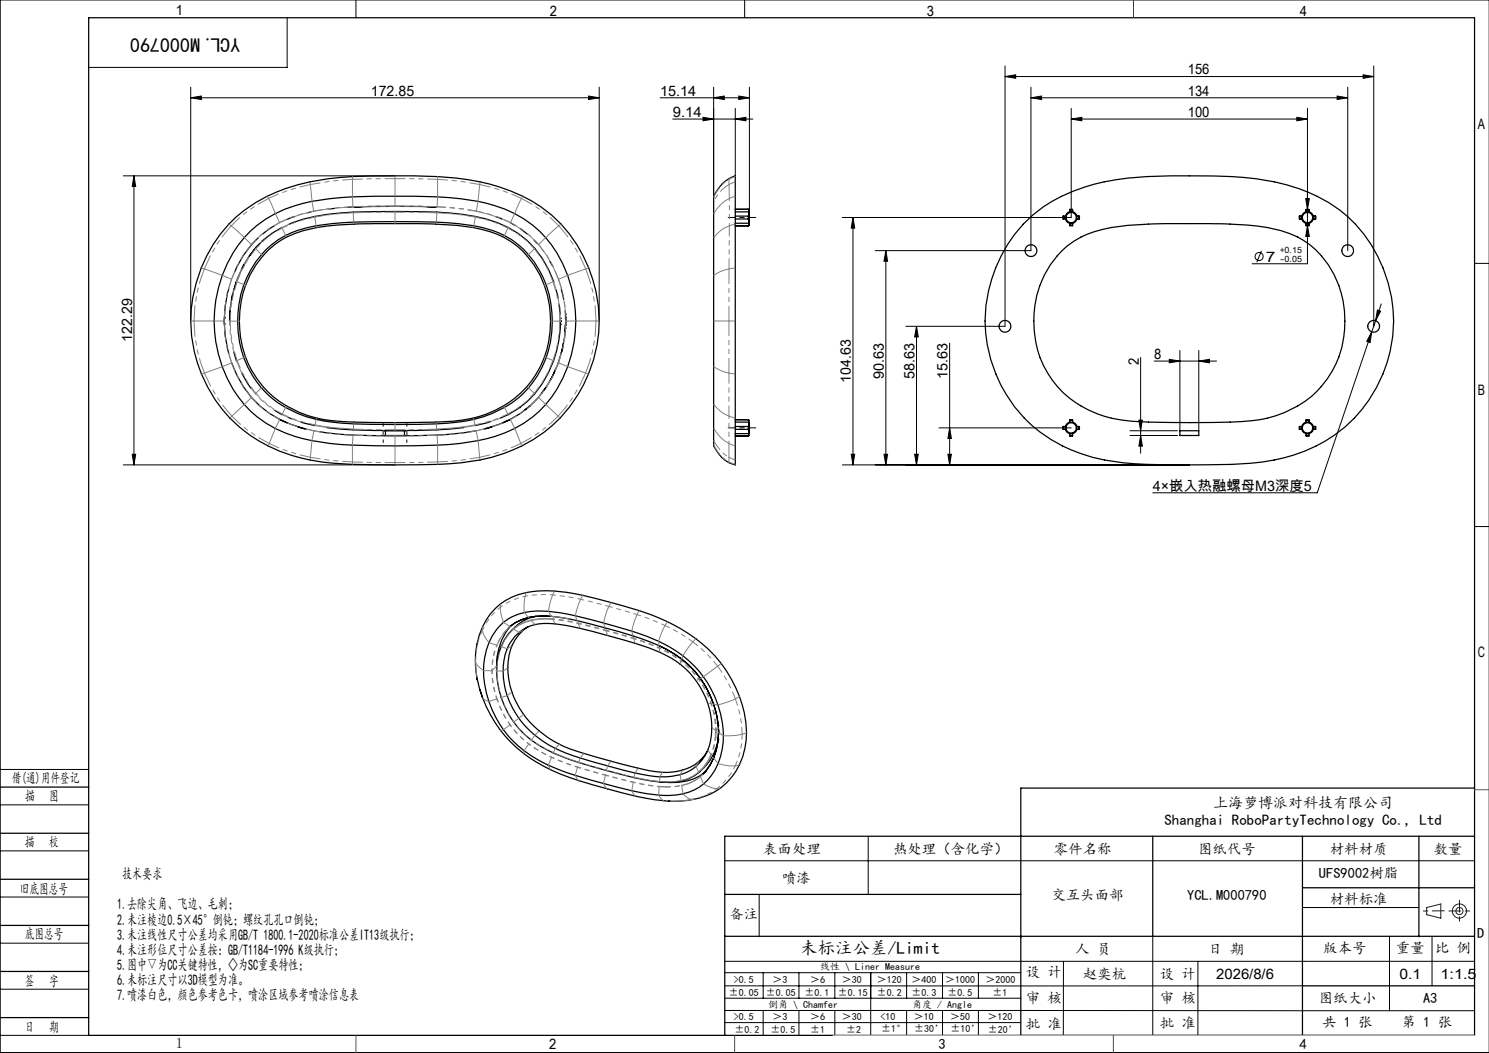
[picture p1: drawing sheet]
<svg xmlns="http://www.w3.org/2000/svg" width="420mm" height="297mm" viewBox="0 0 420 297" stroke-linecap="round" stroke-linejoin="round" font-family="sans-serif">
<g fill="none" stroke="#000" stroke-width=".28">
<path d="M100.4 0v5M210 0v5M420 0h-419.9v297h419.9M81 5v14h-56M283.5 18.6v73.4h-28M387.5 18.6v73.4M53.8 27.6l3-.5v1zM53.8 27.6h115.2M53.8 24.6v66M166 27.1l3 .5-3 .5zM169 24.6v66M186.2 27.6h25.2"/>
<path d="M189.8 33.6h22.6M198.3 33.1l3 .5-3 .5zM201.3 27.6l3-.5v1zM201.3 24.6v30.7M207.4 33.6l3-.5v1zM207.4 30.6v19M208.4 27.1l3 .5-3 .5zM211.4 24.6v35.3M283.5 21.6l3-.5v1zM283.5 21.6h104M290.8 27.6l3-.5v1zM290.8 24.6v46.1h-43.9"/>
<path d="M290.8 27.6h89.4M302.2 33.6l3-.5v1zM302.2 33.6h66.6M302.2 30.6v30.7h-64.6M365.8 33.1l3 .5-3 .5zM368.8 30.6v43.8h-15.6M377.2 27.1l3 .5-3 .5zM380.2 24.6v46.1M384.5 21.1l3 .5-3 .5zM34.8 49.6h76.6M37.8 49.6v81.5M37.8 49.6l.5 3h-1z"/>
<path d="M368.3 56h1l-.5 3zM240.6 61.3v69.8M240.6 61.3l.5 3h-1zM249.9 70.7l.5 3h-1.1zM249.9 70.7v60.4M355.8 70.7l-1.3 3.3M368.8 63.7l.5 3h-1zM415.9 74.3h4.1M258.5 92l.5 3h-1zM258.5 92v39.1M267.9 96.8v34.3M332.8 98.8v22.7"/>
<path d="M338.1 98.8v22.7M386.9 93.6l-.4 3-1-.3zM386.9 93.6l-15.4 45.4h-46.3M388 90.4l-1.1 3.2M388.5 87.5l.9 .3-1.4 2.6zM389.6 85.7l-1.6 4.7M321.2 118.5h1l-.5 3zM321.7 100.8v27M325.5 101.8h17.6M329.8 101.3l3 .5-3 .5zM338.1 101.8l3-.5v1zM34.8 131.1h76.6"/>
<path d="M37.3 128.1h1l-.5 3zM237.6 131.1h97.9M240.1 128.1h1l-.5 3zM249.3 128.1h1.1l-.5 3zM258 128.1h1l-.5 3zM264.9 120.7h37.3M267.4 128.1h1l-.5 3zM267.9 120.7l.5 3h-1zM318.7 121.5h13.4M318.7 122.8h13.4M321.7 122.8l.5 3h-1zM415.9 148.5h4.1"/>
<path d="M0 217h25M0 227h25M0 240h25M244.9 236v16.3M0 253h25M204.4 242.8h211.5M214.1 252.4v11.8M367.4 256h32.8M0 266h25M0 279h25M204.4 271.1h211.5M204.4 278.1h163"/>
<path d="M204.4 274.4h83.5M215.3 274.4v7.1M225.4 274.4v7.1M235.5 274.4v7.1M245.6 274.4v17.6M255.7 274.4v7.1M265.9 274.4v7.1M276 274.4v7.1M300 271.1l-.1 21M325.2 264.1v27.9M337.9 271.1v20.9M391.9 264.1v21"/>
<path d="M403.9 264.1v14M0 292h25M204.4 285l211.5 .1M204.4 288.4h83.5M204.5 281.5h83.5M215.3 285v7M225.4 285v7M235.5 285v7M255.7 285v7M265.9 285v7M276 285v7M287.9 292h128"/>
<circle cx="355.2" cy="72.4" r="1.14"/>
</g>
<g fill="none" stroke="#191924" stroke-width=".28">
<path d="M402.4 256l4-1v4l-4-1z"/>
<circle cx="411.7" cy="257" r="1"/>
<circle cx="411.7" cy="257" r="2"/>
</g>
<path d="M213.2 61.3h-7.8M213.2 120.7h-7.8" fill="none" stroke="#000" stroke-width=".28" stroke-dasharray="30.5 1.3 1.3 1.3" stroke-dashoffset="28.5"/>
<path d="M158 88.5v4.2M159.7 88.5v4.1M201.9 203.9v4.1" fill="none" stroke="#000" stroke-width=".28" stroke-dasharray="30.5 1.3 1.3 1.3" stroke-dashoffset="30.3"/>
<path d="M202.8 204.5v4.1" fill="none" stroke="#000" stroke-width=".28" stroke-dasharray="30.5 1.3 1.3 1.3" stroke-dashoffset="30.4"/>
<path d="M114.8 119.5v5.3M108.1 124.8v-5.3" fill="none" stroke="#000" stroke-width=".28" stroke-dasharray="30.5 1.3 1.3 1.3" stroke-dashoffset="29.7"/>
<g fill="none" stroke="#000" stroke-width=".35">
<path d="M25 5h390.9v287h-390.9zM87.7 59.8l-1 .2M94.4 58.8l-1.6 .1M99.3 58.4l-1.3 .1M99.7 58.4l11.7-.2 11.7 .2M102.2 58.3l-2.3 .1M111.3 58.2h.2M120.5 58.3l2.4 .1M203.6 52a9.3 9.3 0 0 1 3.8-2.4v81.5a8.9 8.9 0 0 1-6.1-5.7v-67.4a5.5 5.5 0 0 1 1.5-5.1zM207.4 59h3.7M207.4 59.8h3.8M211.1 59v.1"/>
<path d="M211.1 59l.1 .3M211.2 59.8v1.2M211.2 59.8l.2 .1-.2 3.1M211.2 59.2v.1M211.2 59.3v.5M301.7 59.8a1.57 1.57 0 0 0-1.2 1.2M301.7 59.1h.8v.7h-.8zM301.7 59.3h.8M302.5 59.8a1.68 1.68 0 0 1 1.3 1.2M368.4 59.8a1.57 1.57 0 0 0-1.2 1.2M368.4 59.1h.8v.7h-.8zM368.4 59.3h.8"/>
<path d="M369.2 59.8a1.57 1.57 0 0 1 1.2 1.2M64.5 63.2a43.2 43.2 0 0 1 22.9-11.9 107 107 0 0 1 24-1.7 95.3 95.3 0 0 1 26.7 2.3 39.7 39.7 0 0 1 24.6 17.1 39.7 39.7 0 0 1-24 60 79 79 0 0 1-20.6 2.1 271.1 271.1 0 0 1-27.3-.8 42.2 42.2 0 0 1-30.1-17.4 39.8 39.8 0 0 1 3.8-49.7zM66.7 79.4l-.7 2.3M68.9 74.6l-.7 1.2M70.6 65.2a36.5 36.5 0 0 1 22.3-9.1 243 243 0 0 1 37 0 36.5 36.5 0 0 1 22.3 9.1 36.6 36.6 0 0 1 0 50.7 33.3 33.3 0 0 1-17.4 8.4 92.2 92.2 0 0 1-18.1 1.4l-5.3 .1a125.8 125.8 0 0 1-23.4-1.5 31.4 31.4 0 0 1-26.4-24.3 36.6 36.6 0 0 1 9-34.8zM72.8 67.1a27 27 0 0 0-6.6 9.7M73.4 68.6l-1.4 1.5-1.8 2.3M73.9 68h.1M75.1 70.3a25 25 0 0 1 14.1-6.6 121.4 121.4 0 0 1 22.2-1.2 131.7 131.7 0 0 1 22.2 1.2 25 25 0 0 1 21.3 19.4 29 29 0 0 1-8.6 29.1 34.2 34.2 0 0 1-20.1 7.2l-14.8 .3a123.8 123.8 0 0 1-20.1-1 27.8 27.8 0 0 1-21.4-15.2 29.7 29.7 0 0 1 5.2-33.2zM75.8 70.4a24.4 24.4 0 0 1 13.6-6.2 175.8 175.8 0 0 1 23.9-1.1 141.1 141.1 0 0 1 20.1 1.1 24.4 24.4 0 0 1 21 19.1 27.8 27.8 0 0 1-12.5 31.2 32.4 32.4 0 0 1-14.2 4.3 244.4 244.4 0 0 1-36.1-.4 27.6 27.6 0 0 1-23.2-20.4 28.7 28.7 0 0 1 7.4-27.6zM77.4 63.7l-3.4 2.4M79.5 64.2a26.8 26.8 0 0 0-13.8 18.3l-.7 4-.3 4 .2-2.9"/>
<path d="M81.4 63.3a49.8 49.8 0 0 1 18.2-3.5l5.9-.1a212.8 212.8 0 0 1 25 .8 32.6 32.6 0 0 1 18.1 7.3 28.2 28.2 0 0 1 7.6 11.7M83.1 61.1l-2.2 .8M139.8 61.1l1.8 .7M144.1 62.9l1.2 .7M146.7 64.5l2.1 1.5M150.7 67.8l.9 .9M155.1 73.7l.8 1.4M207.4 61h3.8v.8h-3.8M207.4 63.7h3.7M207.4 63h3.8M211.1 61v.8M211.1 63.7h.1"/>
<path d="M211.2 61.8v1.2M211.2 63v.5M211.2 63.5h.1M211.2 63.5l-.1 .2M288.6 63.2a44.3 44.3 0 0 1 26.2-12.5 193.8 193.8 0 0 1 36.1-.6 51.1 51.1 0 0 1 27.1 9.2 39.8 39.8 0 0 1 13.7 41.3 39.8 39.8 0 0 1-32.3 29.1 92.4 92.4 0 0 1-18.7 1.4h-5.2a131.4 131.4 0 0 1-24-1.4 40 40 0 0 1-32-28.2 40 40 0 0 1 9.1-38.3zM299.5 70.8a24.5 24.5 0 0 1 14-6.6 166.4 166.4 0 0 1 23.6-1.1h1.2a130.5 130.5 0 0 1 19.1 1.1 24.6 24.6 0 0 1 21.4 20.7 28 28 0 0 1-8.8 26.9 32.4 32.4 0 0 1-19.9 7.1l-14.6 .3a119 119 0 0 1-22-1.2 27.6 27.6 0 0 1-21.6-31.9 26.9 26.9 0 0 1 7.6-15.3zM299.9 61h.7v.8h-.7zM300 61v.8M300.5 61.8a1.57 1.57 0 0 0 1.2 1.2M301.7 62.9h.8v.8h-.8zM301.7 63.5h.8M303.7 61h.7v.8h-.7z"/>
<path d="M303.8 61.8a1.68 1.68 0 0 1-1.3 1.2M304.2 61v.8M366.5 61h.8v.8h-.8zM366.7 61v.8M367.2 61.8a1.57 1.57 0 0 0 1.2 1.2M368.4 62.9h.8v.8h-.8zM368.4 63.5h.8M370.3 61h.8v.8h-.8zM370.4 61.8a1.57 1.57 0 0 1-1.2 1.2M370.9 61v.8M63.3 91.4h.1M63.3 90.6l.2 4 1 5.1"/>
<path d="M63.3 90.5v.9M63.3 89.6h.1M63.3 89.6v.9M64.5 81.5l-1 5-.2 4M65.7 82.9l-.4 2M65.9 99.3l.8 2.5M156.8 81.7l.6 2.3M157.7 86l.3 2.6M158.1 89.8h.1M158.1 91.4h.1M158.1 90.7v.1a31.9 31.9 0 0 1-9.5 22.6l-2.6 1.9-2.7 1.7-2.2 .9M158.1 90.6h.1"/>
<path d="M158.3 81.5l.7 3M159 96.7l-.7 2.9M159.4 87.7l.2 2.9M159.5 91.7a31 31 0 0 1-12.7 24.9 30.8 30.8 0 0 1-10.2 4.3M159.5 89.5l.1 1.1M159.5 89.5h.1M159.5 91.7h.1M159.6 90.6h.1M159.6 90.6l-.2 2.9M65.3 102.3a27.8 27.8 0 0 0 21 18.7M68.3 105.4l2.6 4.2M77.5 115.7l2 1.3"/>
<path d="M78.8 118.4l2.2 .9M81.3 117.7l.9 .4M84.9 119.1l3.9 .9M138.4 118.9l-4.4 1.1M144 118.4l-2.2 .9M146.5 115h.1M149.6 114.4l-1.8 1.4M154 109.2l-1.2 1.7M156.6 104.3l-1.3 2.8M207.4 118.4h3.7M207.4 119.1h3.8M211.1 118.4h.1"/>
<path d="M211.1 118.4l.1 .2M211.2 119.1v1.2M211.2 119.1l.2 .1-.2 3.1M211.2 118.6v.5M301.7 119.1a1.68 1.68 0 0 0-1.2 1.2M301.7 118.4h.8v.7h-.8zM301.7 118.6h.8M302.5 119.1a1.81 1.81 0 0 1 1.3 1.2M368.4 119.1a1.68 1.68 0 0 0-1.2 1.2M368.4 118.4h.8v.7h-.8zM368.4 118.6h.8M369.2 119.1a1.68 1.68 0 0 1 1.2 1.2"/>
<path d="M83.8 120.3l2.5 .7M88.5 121.5h.1M108.1 121.5h6.7M108.1 122.8h6.7M108.7 121.5v1.3M114.1 121.5v1.3M130.8 120.6a111.5 111.5 0 0 1-19.4 .8 137.3 137.3 0 0 1-19.2-.8M134.3 121.5a107.8 107.8 0 0 1-22.9 1.4 123.4 123.4 0 0 1-21.2-1.1M139 120.3l-2.4 .7M207.4 120.3h3.8v.8h-3.8M207.4 123h3.7M207.4 122.3h3.8"/>
<path d="M211.1 120.3v.8M211.1 123h.1M211.2 121.1v1.2M211.2 122.3v.5M211.2 122.8h.1M211.2 122.8l-.1 .2M299.9 120.3h.7v.8h-.7zM300 120.3v.8M300.5 121.1a1.57 1.57 0 0 0 1.2 1.2M301.7 122.2h.8v.8h-.8zM301.7 122.8h.8M303.7 120.3h.7v.8h-.7z"/>
<path d="M303.8 121.1a1.68 1.68 0 0 1-1.3 1.2M304.2 120.3v.8M332.8 121.5h5.3v1.3h-5.3zM366.5 120.3h.8v.8h-.8zM366.7 120.3v.8M367.2 121.1a1.57 1.57 0 0 0 1.2 1.2M368.4 122.2h.8v.8h-.8zM368.4 122.8h.8M370.3 120.3h.8v.8h-.8zM370.4 121.1a1.57 1.57 0 0 1-1.2 1.2M370.9 120.3v.8M140.9 176.6a15.9 15.9 0 0 1 13.8-4.2 102 102 0 0 1 19 4.3 58.9 58.9 0 0 1 17.1 7 28.9 28.9 0 0 1 12.9 27.5 14.8 14.8 0 0 1-9.3 12.2 25.8 25.8 0 0 1-14 .1 152 152 0 0 1-25.7-7.7 29.5 29.5 0 0 1-18.2-28.5 17.7 17.7 0 0 1 4.4-10.7z"/>
<path d="M143.8 176.7a15.4 15.4 0 0 1 11.6-2.9 103.6 103.6 0 0 1 19.2 4.3l3.9 1.2a42.4 42.4 0 0 1 13.8 6.6M144.2 176.5a16.3 16.3 0 0 0-4.1 12.2M145.3 179.5a11.3 11.3 0 0 1 9.6-3.6l1.7 .1a167.6 167.6 0 0 1 29.5 8 23.2 23.2 0 0 1 14.3 25 12.3 12.3 0 0 1-12.5 10.1 43.2 43.2 0 0 1-12.2-1.9l-8.7-2.4a39.8 39.8 0 0 1-17.5-8.6 22.5 22.5 0 0 1-7-21.6 12.4 12.4 0 0 1 2.8-5.1zM145.3 176.8a15.9 15.9 0 0 0-5.1 14.9 25.5 25.5 0 0 0 15.9 20.7 145.1 145.1 0 0 0 30 8.2M148.9 176.8a12.8 12.8 0 0 0-5.7 11.6 24.5 24.5 0 0 0 12.9 20.6 44.1 44.1 0 0 0 11.9 4.5l7.8 2.1a46.4 46.4 0 0 0 12.5 2.3 12.7 12.7 0 0 0 11.2-5.9M151.2 173.8a10.6 10.6 0 0 0-5.9 3M155.5 173.8a14.7 14.7 0 0 0-12.2 3.5M134.6 191.5a35.8 35.8 0 0 0 20.9 25.7 144.5 144.5 0 0 0 29.1 8.4 32 32 0 0 0 8.5 .2l4.4-.8M134.6 191.5a22.5 22.5 0 0 1 5.1-19.9 19.5 19.5 0 0 1 14.4-5 70.1 70.1 0 0 1 18.2 3.3 72.4 72.4 0 0 1 19.6 7.4 35.4 35.4 0 0 1 18.7 29.4 18.3 18.3 0 0 1-12.4 18.1l-.8 .2M134.6 191.2l.1 .7M135.3 194.4l.8 2.2M192.3 185.9l3.7 3.4 1.6 2"/>
<path d="M192.3 185.9l3.7 3.5 1.6 1.9M197.6 191.3a25.1 25.1 0 0 1 5.1 15.2M197.6 191.3a25.2 25.2 0 0 1 5.1 15.3M198.6 216.5a12.5 12.5 0 0 1-10.4 4.2l-2.1-.1M199.1 217.5a13.3 13.3 0 0 1-10 3.2l-3-.1M202.5 208.7a14.1 14.1 0 0 1-3.9 7.7M202.7 206.6h.1M202.7 206.5v.1M202.7 206.6a16.1 16.1 0 0 1-4.6 11.9M202.7 206.5a16.1 16.1 0 0 1-4.6 11.9M0 222h25M0 235h25"/>
<path d="M188.7 226h.3M325.2 235.9v28.2M367.4 235.9v56.1M400.2 235.9v28.3M415.9 235.9h-211.5v56.1M415.9 222.3h-128v69.7M0 248h25M204.4 252.3h83.5M367.4 250.4h48.5M0 261h25M0 274h25M204.4 264.1h211.5"/>
<path d="M367.4 278.1h48.5M0 287h25"/>
<circle cx="290.8" cy="70.7" r="1.67"/>
<circle cx="302.1" cy="61.4" r="1.46"/>
<circle cx="368.8" cy="61.4" r="1.46"/>
<circle cx="380.1" cy="70.7" r="1.67"/>
<circle cx="283.5" cy="92" r="1.67"/>
<circle cx="387.5" cy="92" r="1.67"/>
<circle cx="302.1" cy="120.7" r="1.46"/>
<circle cx="368.8" cy="120.7" r="1.46"/>
</g>
<path d="M407.4 256.9l-5.9 .1M408.7 256.9h6M411.7 253.9v6" fill="none" stroke="#191924" stroke-width=".28" stroke-dasharray="6.3 1.3 1.3 1.3" stroke-dashoffset="3"/>
<path d="M235 292h180.9" fill="none" stroke="#c0c0c0" stroke-width=".28"/>
<path d="M319.7 0v5M415.9 222.7h4.1M100.4 292v5M207.2 292v5M314 292v5" fill="none" stroke="#00f" stroke-width=".28"/>
<path d="M406.4 255h.1" fill="none" stroke="#0ff" stroke-width=".28"/>
<g fill="#000">
<path d="M53.8 27.6l3-.5v1zM166 27.1l3 .5-3 .5z"/>
<path d="M201.3 27.6l3-.5v1zM208.4 27.1l3 .5-3 .5z"/>
<path d="M207.4 33.6l3-.5v1zM198.3 33.1l3 .5-3 .5z"/>
<path d="M290.8 27.6l3-.5v1zM377.2 27.1l3 .5-3 .5zM302.2 33.6l3-.5v1zM365.8 33.1l3 .5-3 .5zM283.5 21.6l3-.5v1zM384.5 21.1l3 .5-3 .5zM368.3 56l.5 3 .5-3zM368.8 63.7l-.5 3h1zM388.5 87.5l-.5 2.9 1.4-2.6zM386.9 93.6l-1.4 2.7 1 .3z"/>
<path d="M37.8 49.6l.5 3h-1zM37.3 128.1h1l-.5 3z"/>
<path d="M249.9 70.7l.5 3h-1.1zM249.3 128.1h1.1l-.5 3zM258.5 92l.5 3h-1zM258 128.1h1l-.5 3zM240.6 61.3l.5 3h-1zM240.1 128.1h1l-.5 3zM267.9 120.7l.5 3h-1zM267.4 128.1h1l-.5 3z"/>
<path d="M329.8 101.3l3 .5-3 .5zM338.1 101.8l3-.5v1z"/>
<path d="M321.2 118.5h1l-.5 3zM321.7 122.8l.5 3h-1z"/>
</g>
<g fill="none" stroke="#808080" stroke-width=".28" stroke-dasharray="6.3 1.3 1.3 1.3 1.3 1.3" stroke-dashoffset="3.5">
<path d="M99.4 50.6l-6.6 .6-5.3 .8M111.4 50.4l-12 .2M111.4 50.4l12 .2M123.4 50.6l6.7 .6 5.2 .8M65.3 78.8l-1.2 3.8-.7 4-.2 4M63.2 90.6l.2 4 .7 3.9 1.2 3.8M159.6 90.6l-.2 4-.7 3.9-1.1 3.8M159.6 90.6v-.2a34.8 34.8 0 0 0-2-11.6M205.6 105.2v12.2M111.4 130.5l-12-.2M111.4 130.5l12-.2M140.2 189.2l.1-2.4 .4-2.2 .7-2.2"/>
<path d="M201.8 206a17.8 17.8 0 0 1-1.2 6.8M202 206v.1a18.5 18.5 0 0 1-1.3 6.7"/>
</g>
<g fill="none" stroke="#808080" stroke-width=".28" stroke-dasharray="6.3 1.3 1.3 1.3 1.3 1.3">
<path d="M75.3 55.4l.5 .6M87.4 51.3l.1 .7M87.5 52l.5 4.8M88 56.8l.5 2.7M88.5 59.5v.1M88.5 59.6l-.8 .2M92.8 58.9l-4.3 .7M98 58.5l-3.6 .2M99.4 55.5l.2 2.8M99.4 55.5v-4.9M99.4 49.8v.8M99.6 58.4h-.3"/>
<path d="M99.6 58.4v-.1M99.6 59.8v.2M99.9 58.4h-.3M111.4 55.3v2.8M111.4 50.4v4.9M111.4 58.1v.1M111.4 59.8v-.2M111.4 59.8v2.7M111.4 50.4v-.8M123.2 59.8v.2M123.3 58.4h-.3M123.3 58.4v-.1"/>
<path d="M123.4 49.8v.8M123.4 55.5l-.1 2.8M123.4 55.5v-4.9M134.4 59.5v.1M134.8 56.8l-.4 2.7M135.3 52l-.5 4.8M135.4 51.3l-.1 .7M147.5 55.4l-.4 .6M205.6 50.6v1.4M205.6 50.4v.2M205.6 52l.1 4M207.4 55.4l-1.7 .6"/>
<path d="M207.4 51.3l-1.8 .7M207.4 49.8l-1.8 .8M56.8 75.6l.8 .2M62.7 77.6l2.6 1.2M62.7 77.6l-5.1-1.8M65.2 63.7l-.6-.5M65.3 78.8l-.8 2.7M65.3 78.8h.1M66.2 76.7l-.9 2.1M66.7 79.4l1.5-3.6M66.7 79.4l.2 .1M66.9 79.5l1.9 .8"/>
<path d="M68.9 67l-3.7-3.3M68.9 74.6l1.4-2.2M70.9 68.9l-2-1.9M70.9 68.9v.1M72 70l.1 .2M73.4 68.6l.6-.6M73.8 71.8l-1.7-1.6M73.8 71.8l.4 .3M74 66.1l-1.1 .9M77.7 60.2l1.1 2.5M77.7 60.2l-1.9-4.2M78.9 62.8l-1.5 .9"/>
<path d="M78.9 62.8l-.1-.1M79.5 64.1l1.9-.8M79.6 64.3l-.1-.2M79.6 64.3l1 2.1M80.9 66.8l-.3-.4M80.9 61.9l-2 .9M86.7 60l-3.5 1.1M88.8 61.2l-.1-.2M88.8 61.2l.4 2.5M89.2 63.7l.3 .5M99.6 60l.2 2.6M99.9 63.2l-.1-.6"/>
<path d="M111.4 62.5v.5M122.9 63.2l.2-.6M123.2 60l-.1 2.6M133.7 63.7l-.3 .5M134.1 61.2l-.4 2.5M134.1 61v.2M139.8 61.1l-5.4-1.5M142 66.8l.3-.4M143.3 64.3l-1 2.1M143.4 64.1l-.1 .2M144 62.8l-2.3-1M144 62.7v.1"/>
<path d="M144.1 62.9l-.1-.1M145.2 60.2l-1.2 2.5M145.2 60.2l1.9-4.2M146.8 64.5l-1.5-.9M149.1 71.8l1.6-1.6M149.1 71.8l-.4 .3M150.7 67.8l-1.9-1.8M150.9 70l-.2 .2M151.9 69l-.3-.3M152 68.9l1.9-1.9M152 68.9l-.1 .1M153.9 67l3.7-3.3"/>
<path d="M155.1 73.6l-.9-1.6-2.3-3M156 79.5l-1.9 .8M156.2 79.4l-.2 .1M156.2 79.5l.6 2.2M157.5 78.8l-1.6-3.7M157.5 78.8h.1M157.6 63.7l.7-.5M160.1 77.6l-2.5 1.2M160.1 77.6l5.1-1.8M166.1 75.6l-.9 .2M201.3 77.6a11.5 11.5 0 0 1 4.3-1.8M201.3 67a9.7 9.7 0 0 1 4.4-3.3"/>
<path d="M201.3 60.2a10.3 10.3 0 0 1 4.4-4.2M205.7 63.7l1.7-.5M207.4 75.6l-1.8 .2M54.7 90.5h5.7M54.7 90.5h-.9M60.4 90.5l2.8 .1M63.2 90.6h.1M63.3 90.5h.1M63.3 90.5v.1M64.6 99.6l.8 2.7M64.7 90.5h.1M64.7 90.6v-.1"/>
<path d="M64.7 90.6h.2M64.9 87.5l.4-2.6M64.9 90.6h2.2M65.7 82.9l.3-1.3M67.1 90.6h.5M69.3 80.5l-.5-.2M153.6 80.5l.5-.2M155.8 90.6h-.5M157.4 84l.3 1.9M157.9 90.6h.2M157.9 90.6h.1M157.9 90.6h-2.1"/>
<path d="M158 88.6l.1 2M158.1 90.6h-.2M158.1 90.6v.1M158.4 81.5l-.9-2.7M159 96.6l.4-3.1M159.4 87.6l-.4-3.2M159.6 90.6h.1M162.4 90.5l-2.8 .1M168.1 90.5h-5.7M168.1 90.5h.9M205.6 90.5h1.8M205.6 90.5h-4.3"/>
<path d="M56.9 105.5l.8-.3M62.7 103.4l2.6-1.1M62.7 103.4l-5 1.8M65.4 102.3h-.1M65.4 117.4l-.5 .5M66.7 101.7h.2M66.9 101.7l1.9-.8M68.3 105.4l-1.6-3.7M68.9 114.1l-3.5 3.3M69.3 100.7l-.5 .2M70.9 112.1l-2 2M70.9 112.1h.1"/>
<path d="M72 111.1l.2-.2M72 111.1l-1.1-1.5M73.8 109.4l-1.6 1.5M73.8 109.4l.4-.4M78.9 118.3h.1M79.5 116.9l.1-.1M79.6 116.8l.9-1.9M80.9 114.5l-.4 .4M81.1 119.3l2.7 1M81.3 117.7l-1.8-.8M84.9 119l-2.7-.9M89.2 118.3l-.3 1.5"/>
<path d="M89.5 117.9l-.3 .4M99.9 119l-.1 .5M111.4 119.7v-.5M122.9 119l.2 .5M133.4 117.9l.3 .4M133.7 118.3l.3 1.5M134 119.8v.2M134 119.8l-5.3 .8M141.1 117.9l-2.6 1M141.9 114.5l.4 .4M143.2 116.8l.1 .1M143.2 116.8l-.9-1.9"/>
<path d="M143.9 118.3h.1M147.5 116l.4-.2M149.1 109.4l1.6 1.5M149.1 109.4l-.5-.4M149.6 114.4l2.3-2.3M150.8 111.1l-.1-.2M151.9 112.1h.1M151.9 112.1l.9-1.2M151.9 112.1l2 2M153.6 100.7l.5 .2M153.9 114.1l3.5 3.3M154.1 109.2l1.2-2.1"/>
<path d="M156 101.7h.1M156 101.7l-1.9-.8M156.7 104.3l.8-2M157.4 117.4l.6 .5M157.5 102.3l.8-2.7M157.6 102.3h-.1M160.1 103.4l-2.5-1.1M160.1 103.4l5.1 1.8M166 105.5l-.8-.3M201.3 103.4a11.5 11.5 0 0 0 4.3 1.8M201.3 114.1a9.9 9.9 0 0 0 4.3 3.3M205.6 117.4l1.8 .5"/>
<path d="M207.4 105.5l-1.8-.3M75.7 125.8l.3-.7M77.7 120.8l1.2-2.5M77.7 120.8l-1.7 4.3M86.3 121l2.2 .5M86.3 120.9l2.2 .6M87.6 129l-.1 .7M88 124.3l-.4 4.7M88.5 121.5l-.5 2.8M88.5 121.5h.1M88.6 121.5l1.6 .2M88.8 120l.1-.2"/>
<path d="M92.2 120.6l-3.4-.6M94.1 120.6l-5.2-.8M99.4 125.5l.2-2.7M99.4 125.5v4.8M99.4 131v-.7M99.6 122.7v.1M99.7 121.2v-.2M99.7 121l-5.6-.4M99.7 121l.1-1.5M108.1 122.8v-1.3M111.4 125.7v-2.8M111.4 130.5v-4.8"/>
<path d="M111.4 122.9h.1M111.4 121.2v.2M111.4 121.2v-1.5M111.4 130.5v.6M114.8 121.5v1.3M123.2 121l-.1-1.5M123.2 121.2v-.2M123.3 122.7v.1M123.4 131v-.7M123.4 125.5l-.1-2.7M123.4 125.5v4.8M128.7 120.6l-5.5 .4"/>
<path d="M134 120l-3.1 .6M134.3 121.5l2.3-.6M134.3 121.5h.1M134.3 121.5l.6 2.8M134.3 121.5l2.3-.5M134.9 124.3l.4 4.7M135.3 129l.1 .7M139 120.3l2.8-1M145.2 120.8l-1.2-2.5M145.2 120.8l1.7 4.3M147.2 125.8l-.3-.7M201.3 120.8a10.7 10.7 0 0 0 4.3 4.3"/>
<path d="M205.6 129l1.8 .7M205.6 129v-3.9M205.6 130.3v-1.3M205.6 130.5v-.2M207.4 125.8l-1.8-.7M207.4 131l-1.8-.7M136.1 176.8v.9M141.1 171.2l.2-1M142 175.5a10.7 10.7 0 0 1-.9-4.3M143.3 177.3l-2.1 2.7-1 2M143.8 176.7l-1.8-1.2M143.8 176.7h.1"/>
<path d="M144.4 177.8l.5-.5M144.9 177.3l1.4-1.1 1.7-.8 1.8-.6M144.9 177.3v.1M144.9 177.4l1.5-1 1.6-.8 1.9-.6M146.4 178.4l-1.5-1M146.4 178.4l1.2-.7M147.8 172.8v-2.6l.3-2M147.8 172.8l1.3 1.3M148.4 167.1l-.3 1.1M149.1 174.2v-.1M149.8 174.8l2-.3h4.2M149.9 175l1.9-.3h4.1"/>
<path d="M149.9 175l1 1.2M149.9 175l-.1-.2M154.7 172.4l.8 1.4M155.5 173.8h.1M155.9 167.8l-.6 1.7-.6 2.9M155.9 174.7l.1-.2M155.9 174.7l.7 1.2M156.4 166.7l-.5 1.1M160.4 174.5l-4.9-.7M162.3 173.7l.7-2.6 .8-2.1M162.3 173.7l.5 1.3M162.8 175h.1"/>
<path d="M163.1 175.9l.5 1.3M163.2 175.7l-.1 .2M164.4 167.9l-.6 1.1M170.2 175.7l.5 1.4M170.7 177.1h.1M170.9 177.9l.1-.2M170.9 177.9l.5 1.3M171.7 171.1l-1.5 4.6M171.7 171.1l.7-1.2M178.2 178l1.5-4.7M178.2 178l.3 1.3M178.6 179.3h-.1"/>
<path d="M178.8 180v.1M180.3 172.2l-.6 1.1M187.6 176.4l-1.8 4.5M188.3 175.3l-.7 1.1M134.1 186.6a4.4 4.4 0 0 0 2.3 2.5M134.1 186.6v-.4M134.1 186.6l.5 4.5M136.4 189.1l2.3 .1M137.9 197.8l2.2-.7M137.9 197.8l-1.3-.5-.4-.4M137.9 181.3a7 7 0 0 1-1.8-3.6M137.9 181.3l2.2 .7"/>
<path d="M138.7 189.2h.1M138.8 189.1l1.3-1.2M138.8 189.1v.1M140.1 189.2v-.1M140.1 189.2h.1M140.2 189.2l1.7 .1M140.2 182h-.1M140.2 197.1h-.1M141.4 182.3v.1M141.4 196.7h.1M141.4 182.4l1-1.8 1.1-1.7 1.4-1.5M141.4 182.4l1.7 .6"/>
<path d="M141.5 196.7l1.6-.5M141.9 189.3l1.4-.9M144.4 182.2l-1.3 .8M144.4 195.2l-1.3 1M178.8 180.1l.3 1.3M185.8 180.9l.1 1.2M185.9 182.1h.1M186 182.9l.1 1.1M186.1 182.7l-.1 .2M192.1 186.5l-.3 .8M192.2 186.4l-.1 .1M192.3 185.9h.1"/>
<path d="M192.6 184.9l2.8-3.9M192.6 184.9l-.3 1M196.3 180.1l-.9 .9M196.3 192l.7-.4M197.2 191.5l-.2 .1M197.6 191.3l.8-.4M197.6 191.3h.1M198.4 190.9l4-3M200.6 198.5l-1-.2M200.7 198.4l-.1 .1M201.3 198.6h.1M202.4 187.9l1.1-.8"/>
<path d="M202.5 198.8l4.9-1.7M202.5 198.8l-1.2-.2M208.6 196.5l-1.2 .6M142 205.8l-.8 .2M143.8 204.5l-1.8 1.3M143.8 204.5l.1-.1M144.9 203.6h.1M146.4 202.6l-1.5 1M146.4 202.6l1.3-1.2M147.8 211.7l1.3-1.8M147.8 211.7l.1 .9M149.2 209.8l-.1 .1"/>
<path d="M149.9 208.8v-.1M149.9 208.7l1-1.4M152.1 206.2l-1.2 1.1M154.7 215.8l.8 1.4M155.6 213.6l-.9 2.2M155.6 213.6h.1M156.1 212.4v-.1M156.6 211.1l-.5 1.2M157.8 209.9l-1.2 1.2M159.6 213.7l-3.5-1.4M162.3 218.7l.6-2.3M162.3 218.7l.7 1.2 .4 .3"/>
<path d="M162.9 216.3v.1M163.3 215l.3-1.2M163.3 215l-3.7-1.3M163.3 215.1v-.1M164.7 212.5l-1.1 1.3M170.8 218.7v-.1M171.1 217.2l.3-1.2M171.1 217.2v.1M171.4 216l1-1.3M178.9 219.2l.2-1.2M178.9 219.3v-.1M180 216.7l-.9 1.3"/>
<path d="M182.6 220l-3.7-.8M186.1 219.1l-.1 1.3M186.9 217.8l-.8 1.3M192.6 217.2l-.8 1.3M196.3 216.1l.7 1.7M196.3 216.1l.8-1.2M197 217.8l-1.4 1.1-1.7 .7-1.8 .6M197.2 217.9l-.2-.1M197.6 219.1l.5-.6M197.6 219.1l.8 2M197.6 219l.5-.6M197.6 219v.1"/>
<path d="M200.6 212.8h.1M200.6 212.8l-1-1.2M200.6 212.8l-1 1.8-1.1 1.7-1.5 1.5M200.7 212.8l-.9 1.9-2.1 2.6M201.3 213.8v-.1M201.8 206h.1M201.8 206l-1-.7M201.8 206h.2M202 206l.7-.6M202 206h-.2M202 206h.1M202.5 215.4a12.5 12.5 0 0 0 4.9 .6"/>
<path d="M202.5 215.4l-1.2-1.6M202.7 206.5v.1M202.7 206.6h.1M204.1 207.5l-1.4-.9M208.6 215.7l-1.2 .3M209.3 207.1l-1.9 .3-3.3 .1M209.3 207.1l1.3-.5M170.2 221l.6-2.3M171.3 222.5l-.5-.5-.6-1M178.2 223l.4-2.3M178.2 223a2.12 2.12 0 0 0 1.1 1.5M178.7 220.6l-.1 .1"/>
<path d="M185.8 224.3a2.59 2.59 0 0 0 1.5 1.5M185.9 221.9l-.1 2.4M186 221.8l-.1 .1M186 220.4l.1 .1M186 220.4l-3.4-.4M189 226l2.9-.1 3.4-.4M192.1 220.2l-.3-1.7M192.1 220.2l.1 .1M192.1 220.2l-2 .3-4.1-.1M192.3 221.6l1.9-.6 1.8-.8 1.6-1.1M192.3 221.5l1.9-.5 1.8-.9 1.6-1.1M192.3 221.5v.1"/>
<path d="M192.6 223.9a4.1 4.1 0 0 0 2.7 1.6M192.6 223.9l-.3-2.3M195.9 225.4l-.6 .1M198.4 221.1a7.5 7.5 0 0 0 3.8 1.3M202.2 222.4l1-.2"/>
</g>
<path d="M99.6 58.3l-7.5 .6-3.6 .6M134.4 59.6l-3.7-.6-7.4-.6M134.4 59.5l-3.7-.6-7.4-.6M88.5 121.5l3.7 .6 7.4 .7M123.3 122.8l7.4-.7 3.6-.6" fill="none" stroke="#808080" stroke-width=".28" stroke-dasharray="6.3 1.3 1.3 1.3 1.3 1.3" stroke-dashoffset="4"/>
<path d="M111.4 58.1l-11.8 .2M111.4 59.8l11.8 .2M123.3 58.3l-11.9-.2M99.6 60l11.8-.2M99.4 130.3l-6.6-.5-5.2-.8M99.6 122.8l11.8 .1M111.4 122.9l11.9-.1M111.4 121.2l-11.7-.2M123.2 121l-11.8 .2M123.4 130.3l6.7-.5 5.2-.8" fill="none" stroke="#808080" stroke-width=".28" stroke-dasharray="6.3 1.3 1.3 1.3 1.3 1.3" stroke-dashoffset="3.6"/>
<path d="M88.5 59.5l-3.3 .8-3.3 1.1-3.1 1.3M144 62.7l-3.1-1.3-3.2-1.1-3.3-.8M209.3 207.1a29.6 29.6 0 0 0-1.9-10" fill="none" stroke="#808080" stroke-width=".28" stroke-dasharray="6.3 1.3 1.3 1.3 1.3 1.3" stroke-dashoffset="4.4"/>
<path d="M70.9 68.9l-2.3 3.1-1.9 3.3-1.4 3.5M157.6 78.8l-1.5-3.5-1.9-3.3-2.2-3.1M65.3 102.3l1.5 3.5 1.8 3.3 2.3 3M151.9 112.1l2.3-3 1.9-3.3 1.5-3.5" fill="none" stroke="#808080" stroke-width=".28" stroke-dasharray="6.3 1.3 1.3 1.3 1.3 1.3" stroke-dashoffset="3.8"/>
<path d="M78.8 62.7l-2.9 1.8-2.6 2-2.4 2.4M152 68.9l-2.4-2.4-2.7-2-2.9-1.8M70.9 112.1l2.4 2.4 2.7 2.1 2.9 1.7M144 118.3l2.9-1.7 2.7-2.1 2.3-2.4" fill="none" stroke="#808080" stroke-width=".28" stroke-dasharray="6.3 1.3 1.3 1.3 1.3 1.3" stroke-dashoffset="4.5"/>
<path d="M54.7 90.5a40 40 0 0 1 2.9-14.7M54.7 90.5a39.2 39.2 0 0 0 3 14.7M168.1 90.5a40 40 0 0 0-2.9-14.7M168.1 90.5a39.2 39.2 0 0 1-2.9 14.7" fill="none" stroke="#808080" stroke-width=".28" stroke-dasharray="6.3 1.3 1.3 1.3 1.3 1.3" stroke-dashoffset="2"/>
<path d="M205.6 75.8l.1-12.1M87.6 129a46.4 46.4 0 0 1-11.6-3.9M135.3 129a46.4 46.4 0 0 0 11.6-3.9" fill="none" stroke="#808080" stroke-width=".28" stroke-dasharray="6.3 1.3 1.3 1.3 1.3 1.3" stroke-dashoffset="3.4"/>
<path d="M87.5 52a49.1 49.1 0 0 0-11.7 4M135.3 52a49 49 0 0 1 11.8 4M201.3 55.5a11.6 11.6 0 0 1 4.3-4.9M205.6 52a10.9 10.9 0 0 0-4.3 4.8M201.3 125.5a10.2 10.2 0 0 0 4.3 4.8M143.8 176.7l-1.5 1.5-1.2 1.8-1 2" fill="none" stroke="#808080" stroke-width=".28" stroke-dasharray="6.3 1.3 1.3 1.3 1.3 1.3" stroke-dashoffset="3.3"/>
<path d="M57.6 75.8a39.1 39.1 0 0 1 7.6-12.1M165.2 75.8a39.1 39.1 0 0 0-7.6-12.1M57.7 105.2a39.6 39.6 0 0 0 7.7 12.2M165.2 105.2a39.6 39.6 0 0 1-7.8 12.2" fill="none" stroke="#808080" stroke-width=".28" stroke-dasharray="6.3 1.3 1.3 1.3 1.3 1.3" stroke-dashoffset="2.3"/>
<path d="M75.8 56a35.8 35.8 0 0 0-10.6 7.7M147.1 56a35.8 35.8 0 0 1 10.5 7.7M76 125.1a36.9 36.9 0 0 1-10.6-7.7M146.9 125.1a36.9 36.9 0 0 0 10.5-7.7" fill="none" stroke="#808080" stroke-width=".28" stroke-dasharray="6.3 1.3 1.3 1.3 1.3 1.3" stroke-dashoffset="3"/>
<path d="M111.3 58.2l-9.1 .1M120.5 58.3l-9-.1M187.6 176.4a45.2 45.2 0 0 1 7.8 4.6" fill="none" stroke="#808080" stroke-width=".28" stroke-dasharray="6.3 1.3 1.3 1.3 1.3 1.3" stroke-dashoffset="5"/>
<path d="M88.8 61.2l3.6-.6 7.2-.6M123.2 60l7.3 .6 3.6 .6" fill="none" stroke="#808080" stroke-width=".28" stroke-dasharray="6.3 1.3 1.3 1.3 1.3 1.3" stroke-dashoffset="4.1"/>
<path d="M79.6 64.3l2.9-1.3 6.3-1.8M134.1 61.2l6.2 1.8 3 1.3" fill="none" stroke="#808080" stroke-width=".28" stroke-dasharray="6.3 1.3 1.3 1.3 1.3 1.3" stroke-dashoffset="4.7"/>
<path d="M72.1 70.2l2.2-2.3 2.5-2 2.8-1.6M143.3 64.3l2.7 1.6 2.5 2 2.2 2.3M79.6 116.8l-2.7-1.6-2.5-2-2.2-2.3M150.7 110.9l-2.2 2.3-2.5 2-2.8 1.6" fill="none" stroke="#808080" stroke-width=".28" stroke-dasharray="6.3 1.3 1.3 1.3 1.3 1.3" stroke-dashoffset="4.8"/>
<path d="M66.9 79.5l1.3-3.3 1.8-3.2 2.1-2.8M150.7 70.2l2.2 2.8 1.7 3.2 1.4 3.3M72.2 110.9l-2.2-2.8-1.7-3.1-1.4-3.3M156 101.7l-1.4 3.3-1.8 3.1-2.1 2.8" fill="none" stroke="#808080" stroke-width=".28" stroke-dasharray="6.3 1.3 1.3 1.3 1.3 1.3" stroke-dashoffset="4.2"/>
<path d="M77.5 115.7l-3.2-2.3-2.3-2.3M155.9 174.7l7.2 1.2M156 174.5l7.2 1.2M140.2 182l-.8 2.2-.4 2.4-.2 2.5M186.1 182.7l4.1 2.3 2 1.4M192.2 186.4l3.5 3.2 1.5 1.9M156.1 212.3l-3.5-1.8-2.7-1.8" fill="none" stroke="#808080" stroke-width=".28" stroke-dasharray="6.3 1.3 1.3 1.3 1.3 1.3" stroke-dashoffset="5.9"/>
<path d="M64.9 90.6l.3-3.8 .6-3.7 1.1-3.6M157.9 90.6l-.2-3.8-.6-3.7-1.1-3.6M157.9 90.6a33.3 33.3 0 0 1-1.9 11.1M66.9 101.7a33.3 33.3 0 0 1-2-11.1" fill="none" stroke="#808080" stroke-width=".28" stroke-dasharray="6.3 1.3 1.3 1.3 1.3 1.3" stroke-dashoffset="3.9"/>
<path d="M66 99.2l-1-4.8-.3-3.8" fill="none" stroke="#808080" stroke-width=".28" stroke-dasharray="6.3 1.3 1.3 1.3 1.3 1.3" stroke-dashoffset="5.1"/>
<path d="M88.9 119.8a34.9 34.9 0 0 1-9.3-3M143.2 116.8l-3 1.3-6.2 1.7M195.4 181a34.5 34.5 0 0 1 7 6.9" fill="none" stroke="#808080" stroke-width=".28" stroke-dasharray="6.3 1.3 1.3 1.3 1.3 1.3" stroke-dashoffset="4.6"/>
<path d="M205.6 90.5v-14.7M205.6 90.5v14.7" fill="none" stroke="#808080" stroke-width=".28" stroke-dasharray="6.3 1.3 1.3 1.3 1.3 1.3" stroke-dashoffset="2.2"/>
<path d="M205.7 56v7.7M205.6 125.1v-7.7M148.1 168.2a16.7 16.7 0 0 0-7 3M178.8 180l7.3 2.7M141.5 196.7a23.8 23.8 0 0 1-1.3-7.5M178.8 180.1l7.2 2.8M200.7 198.4l.7 2.6 .6 5M143.8 204.5l1.6 1.9 3.7 3.5M143.9 204.4l1.6 2 3.7 3.4M201.8 206l-.5-5-.7-2.5M195.3 225.5a17.3 17.3 0 0 0 6.9-3.1" fill="none" stroke="#808080" stroke-width=".28" stroke-dasharray="6.3 1.3 1.3 1.3 1.3 1.3" stroke-dashoffset="5.7"/>
<path d="M201.3 124.3a11.1 11.1 0 0 0 4.3 4.7M185.9 221.9h4.3l2.1-.3M186 221.8h4.3l2-.3" fill="none" stroke="#808080" stroke-width=".28" stroke-dasharray="6.3 1.3 1.3 1.3 1.3 1.3" stroke-dashoffset="3.2"/>
<path d="M207.4 197.1a35.9 35.9 0 0 0-5-9.2" fill="none" stroke="#808080" stroke-width=".28" stroke-dasharray="6.3 1.3 1.3 1.3 1.3 1.3" stroke-dashoffset="4.3"/>
<path d="M155.9 167.8a28.4 28.4 0 0 0-7.8 .4M197 191.6l1.5 2.2 2.1 4.7M197.2 191.5l1.4 2.2 2.1 4.7M144.9 203.6l-1.4-2.2-2-4.7M155.6 213.6l7.3 2.8M155.6 213.6l7.3 2.7" fill="none" stroke="#808080" stroke-width=".28" stroke-dasharray="6.3 1.3 1.3 1.3 1.3 1.3" stroke-dashoffset="5.6"/>
<path d="M163.1 175.9l7.8 2M163.2 175.7l7.8 2M163.8 169l-4.4-.8-3.5-.4M170.9 177.9l7.9 2.2M171 177.7l7.8 2.3M138.7 189.2l.2 2.6 1.2 5.3M138.8 189.2l.2 2.6 1.2 5.3M170.8 218.7l7.8 2M170.8 218.6l7.9 2M171.1 217.2l-7.8-2.2M178.9 219.2l-7.8-2" fill="none" stroke="#808080" stroke-width=".28" stroke-dasharray="6.3 1.3 1.3 1.3 1.3 1.3" stroke-dashoffset="5.5"/>
<path d="M179.7 173.3l7.9 3.1" fill="none" stroke="#808080" stroke-width=".28" stroke-dasharray="6.3 1.3 1.3 1.3 1.3 1.3" stroke-dashoffset="5.3"/>
<path d="M186 182.9l4.1 2.2 2 1.4M192.1 186.5l3.5 3.2 1.4 1.9M149.9 208.7l-3.5-3.2-1.5-1.9" fill="none" stroke="#808080" stroke-width=".28" stroke-dasharray="6.3 1.3 1.3 1.3 1.3 1.3" stroke-dashoffset="6"/>
<path d="M136.1 177.7a17.3 17.3 0 0 1 5-6.5M171.7 171.1l8 2.2M171.7 171.1l-7.9-2.1M140.1 197.1l2.2 5 1.5 2.4M140.2 197.1l2.2 5 1.5 2.3M162.9 216.4l7.9 2.3M162.9 216.3l7.9 2.3M207.4 216a17.3 17.3 0 0 1-5.2 6.4" fill="none" stroke="#808080" stroke-width=".28" stroke-dasharray="6.3 1.3 1.3 1.3 1.3 1.3" stroke-dashoffset="5.4"/>
<path d="M134.1 186.6a21.1 21.1 0 0 1 2-8.9M209.3 207.1a20.7 20.7 0 0 1-1.9 8.9" fill="none" stroke="#808080" stroke-width=".28" stroke-dasharray="6.3 1.3 1.3 1.3 1.3 1.3" stroke-dashoffset="4.9"/>
<path d="M140.1 182l-.8 2.2-.4 2.5-.2 2.5M149.1 209.9l2.1 1.4 4.4 2.3M149.2 209.8l2.1 1.4 4.3 2.4M178.6 220.7l7.3 1.2M178.7 220.6l7.3 1.2" fill="none" stroke="#808080" stroke-width=".28" stroke-dasharray="6.3 1.3 1.3 1.3 1.3 1.3" stroke-dashoffset="5.8"/>
<text font-size="5.6" x="67.7" y="10.6" transform="rotate(-180 67.7 10.6)">YCL.M000790</text>
<text font-size="4.9" x="225.7" y="269">未标注公差/Limit</text>
<g font-size="4.2">
<text x="342.2" y="227.9">上海萝博派对科技有限公司</text>
<text x="328.5" y="232.8">Shanghai RoboPartyTechnology Co., Ltd</text>
<text x="34.4" y="248.1">技术要求</text>
<text x="33" y="256.5">1.去除尖角、飞边、毛刺；</text>
<text x="33" y="260.8">2.未注棱边0.5×45°倒钝；螺纹孔孔口倒钝；</text>
<text x="33" y="265">3.未注线性尺寸公差均采用GB/T 1800.1-2020标准公差IT13级执行；</text>
<text x="33" y="269.2">4.未注形位尺寸公差按：GB/T1184-1996 K级执行；</text>
<text x="33" y="273.5">5.图中▽为CC关键特性，◇为SC重要特性；</text>
<text x="33" y="277.7">6.未标注尺寸以3D模型为准。</text>
<text x="33" y="281.9">7.喷漆白色，颜色参考色卡，喷涂区域参考喷涂信息表</text>
</g>
<g font-size="4.1">
<text x="49.6" y="4.3">1</text>
<text x="155.1" y="4.6">2</text>
<text x="261.4" y="4.6">3</text>
<text x="366.6" y="4.6">4</text>
<text x="335" y="21">156</text>
<text x="104.6" y="27">172.85</text>
<text x="186.2" y="27">15.14</text>
<text x="335" y="27">134</text>
<text x="189.8" y="33">9.14</text>
<text x="335" y="33">100</text>
<text x="416.9" y="36.3">A</text>
<text x="357.1" y="73.8">7</text>
<text x="37.2" y="96.4" transform="rotate(-90 37.2 96.4)">122.29</text>
<text x="325.6" y="101.3">8</text>
<text x="240" y="107.9" transform="rotate(-90 240 107.9)">104.63</text>
<text x="249.3" y="106.9" transform="rotate(-90 249.3 106.9)">90.63</text>
<text x="257.9" y="106.9" transform="rotate(-90 257.9 106.9)">58.63</text>
<text x="267.3" y="106.9" transform="rotate(-90 267.3 106.9)">15.63</text>
<text x="321.2" y="102.9" transform="rotate(-90 321.2 102.9)">2</text>
<text x="416.9" y="111.3">B</text>
<text x="325.2" y="138.4">4×嵌入热融螺母M3深度5</text>
<text x="416.9" y="185.3">C</text>
<text x="3.3" y="220.9">借(通)用件登记</text>
<text x="7.1" y="226">描</text>
<text x="13.9" y="226">图</text>
<text x="7" y="238.9">描</text>
<text x="13.8" y="238.9">校</text>
<text x="215.3" y="240.8">表面处理</text>
<text x="251.9" y="240.8">热处理（含化学）</text>
<text x="297.3" y="240.8">零件名称</text>
<text x="337.9" y="240.8">图纸代号</text>
<text x="375.1" y="240.8">材料材质</text>
<text x="404.4" y="240.8">数量</text>
<text x="220.6" y="249">喷漆</text>
<text x="372" y="247.7">UFS9002树脂</text>
<text x="5.6" y="252">旧底图总号</text>
<text x="296.6" y="253.7">交互头面部</text>
<text x="334.9" y="253.7">YCL.M000790</text>
<text x="375.1" y="254.9">材料标准</text>
<text x="205.7" y="259.3">备注</text>
<text x="7" y="265">底图总号</text>
<text x="303.3" y="269">人 员</text>
<text x="340.8" y="269">日 期</text>
<text x="373.2" y="268.7">版本号</text>
<text x="393.7" y="268.7">重量</text>
<text x="404.8" y="268.7">比 例</text>
<text x="416.7" y="264.6">D</text>
<text x="289.3" y="275.5">设 计</text>
<text x="7" y="278">签</text>
<text x="13.8" y="278">字</text>
<text x="305.4" y="276">赵奕杭</text>
<text x="327.2" y="276">设 计</text>
<text x="343.1" y="276">2026/8/6</text>
<text x="394.8" y="276">0.1</text>
<text x="406.3" y="276">1:1.5</text>
<text x="289.3" y="283">审 核</text>
<text x="327.2" y="282.9">审 核</text>
<text x="372" y="283">图纸大小</text>
<text x="401.4" y="283">A3</text>
<text x="7" y="291">日</text>
<text x="13.8" y="291">期</text>
<text x="289.3" y="290.1">批 准</text>
<text x="327.2" y="290">批 准</text>
<text x="373" y="289.8">共 1 张</text>
<text x="395.4" y="289.8">第 1 张</text>
<text x="49.6" y="295.6">1</text>
<text x="154.9" y="296">2</text>
<text x="264.7" y="296">3</text>
<text x="366.6" y="296">4</text>
</g>
<g font-size="2.8">
<text x="231.3" y="273.6">线性 \ Liner Measure</text>
<text x="205.6" y="280.8">±0.05</text>
<text x="207" y="277.2">&gt;0.5</text>
<text x="216" y="280.8">±0.05</text>
<text x="217.9" y="277.2">＞3</text>
<text x="227" y="280.8">±0.1</text>
<text x="228.5" y="277.2">＞6</text>
<text x="236.3" y="280.8">±0.15</text>
<text x="237.5" y="277.2">＞30</text>
<text x="247.4" y="277.2">＞120</text>
<text x="247.4" y="280.8">±0.2</text>
<text x="257.1" y="277.2">＞400</text>
<text x="257.1" y="280.8">±0.3</text>
<text x="266.6" y="277.2">＞1000</text>
<text x="267.3" y="280.8">±0.5</text>
<text x="278" y="277.2">＞2000</text>
<text x="279.9" y="280.8">±1</text>
<text x="207" y="287.8">&gt;0.5</text>
<text x="216.6" y="284.3">倒角 \ Chamfer</text>
<text x="217.9" y="287.8">＞3</text>
<text x="228.5" y="287.8">＞6</text>
<text x="237.5" y="287.8">＞30</text>
<text x="248.4" y="287.8">&lt;10</text>
<text x="257.3" y="284.3">角度 / Angle</text>
<text x="257.8" y="287.8">＞10</text>
<text x="268" y="287.8">＞50</text>
<text x="278.5" y="287.8">＞120</text>
<text x="207.1" y="291.3">±0.2</text>
<text x="217.3" y="291.3">±0.5</text>
<text x="228.5" y="291.3">±1</text>
<text x="238.7" y="291.3">±2</text>
<text x="248.6" y="291.1">±1°</text>
<text x="257.8" y="291.1">±30’</text>
<text x="268.1" y="291.1">±10’</text>
<text x="278.6" y="291.2">±20’</text>
</g>
<g font-size="2.4">
<text x="361.1" y="71.4">+0.15</text>
<text x="361.1" y="73.8">-0.05</text>
</g>
</svg>
